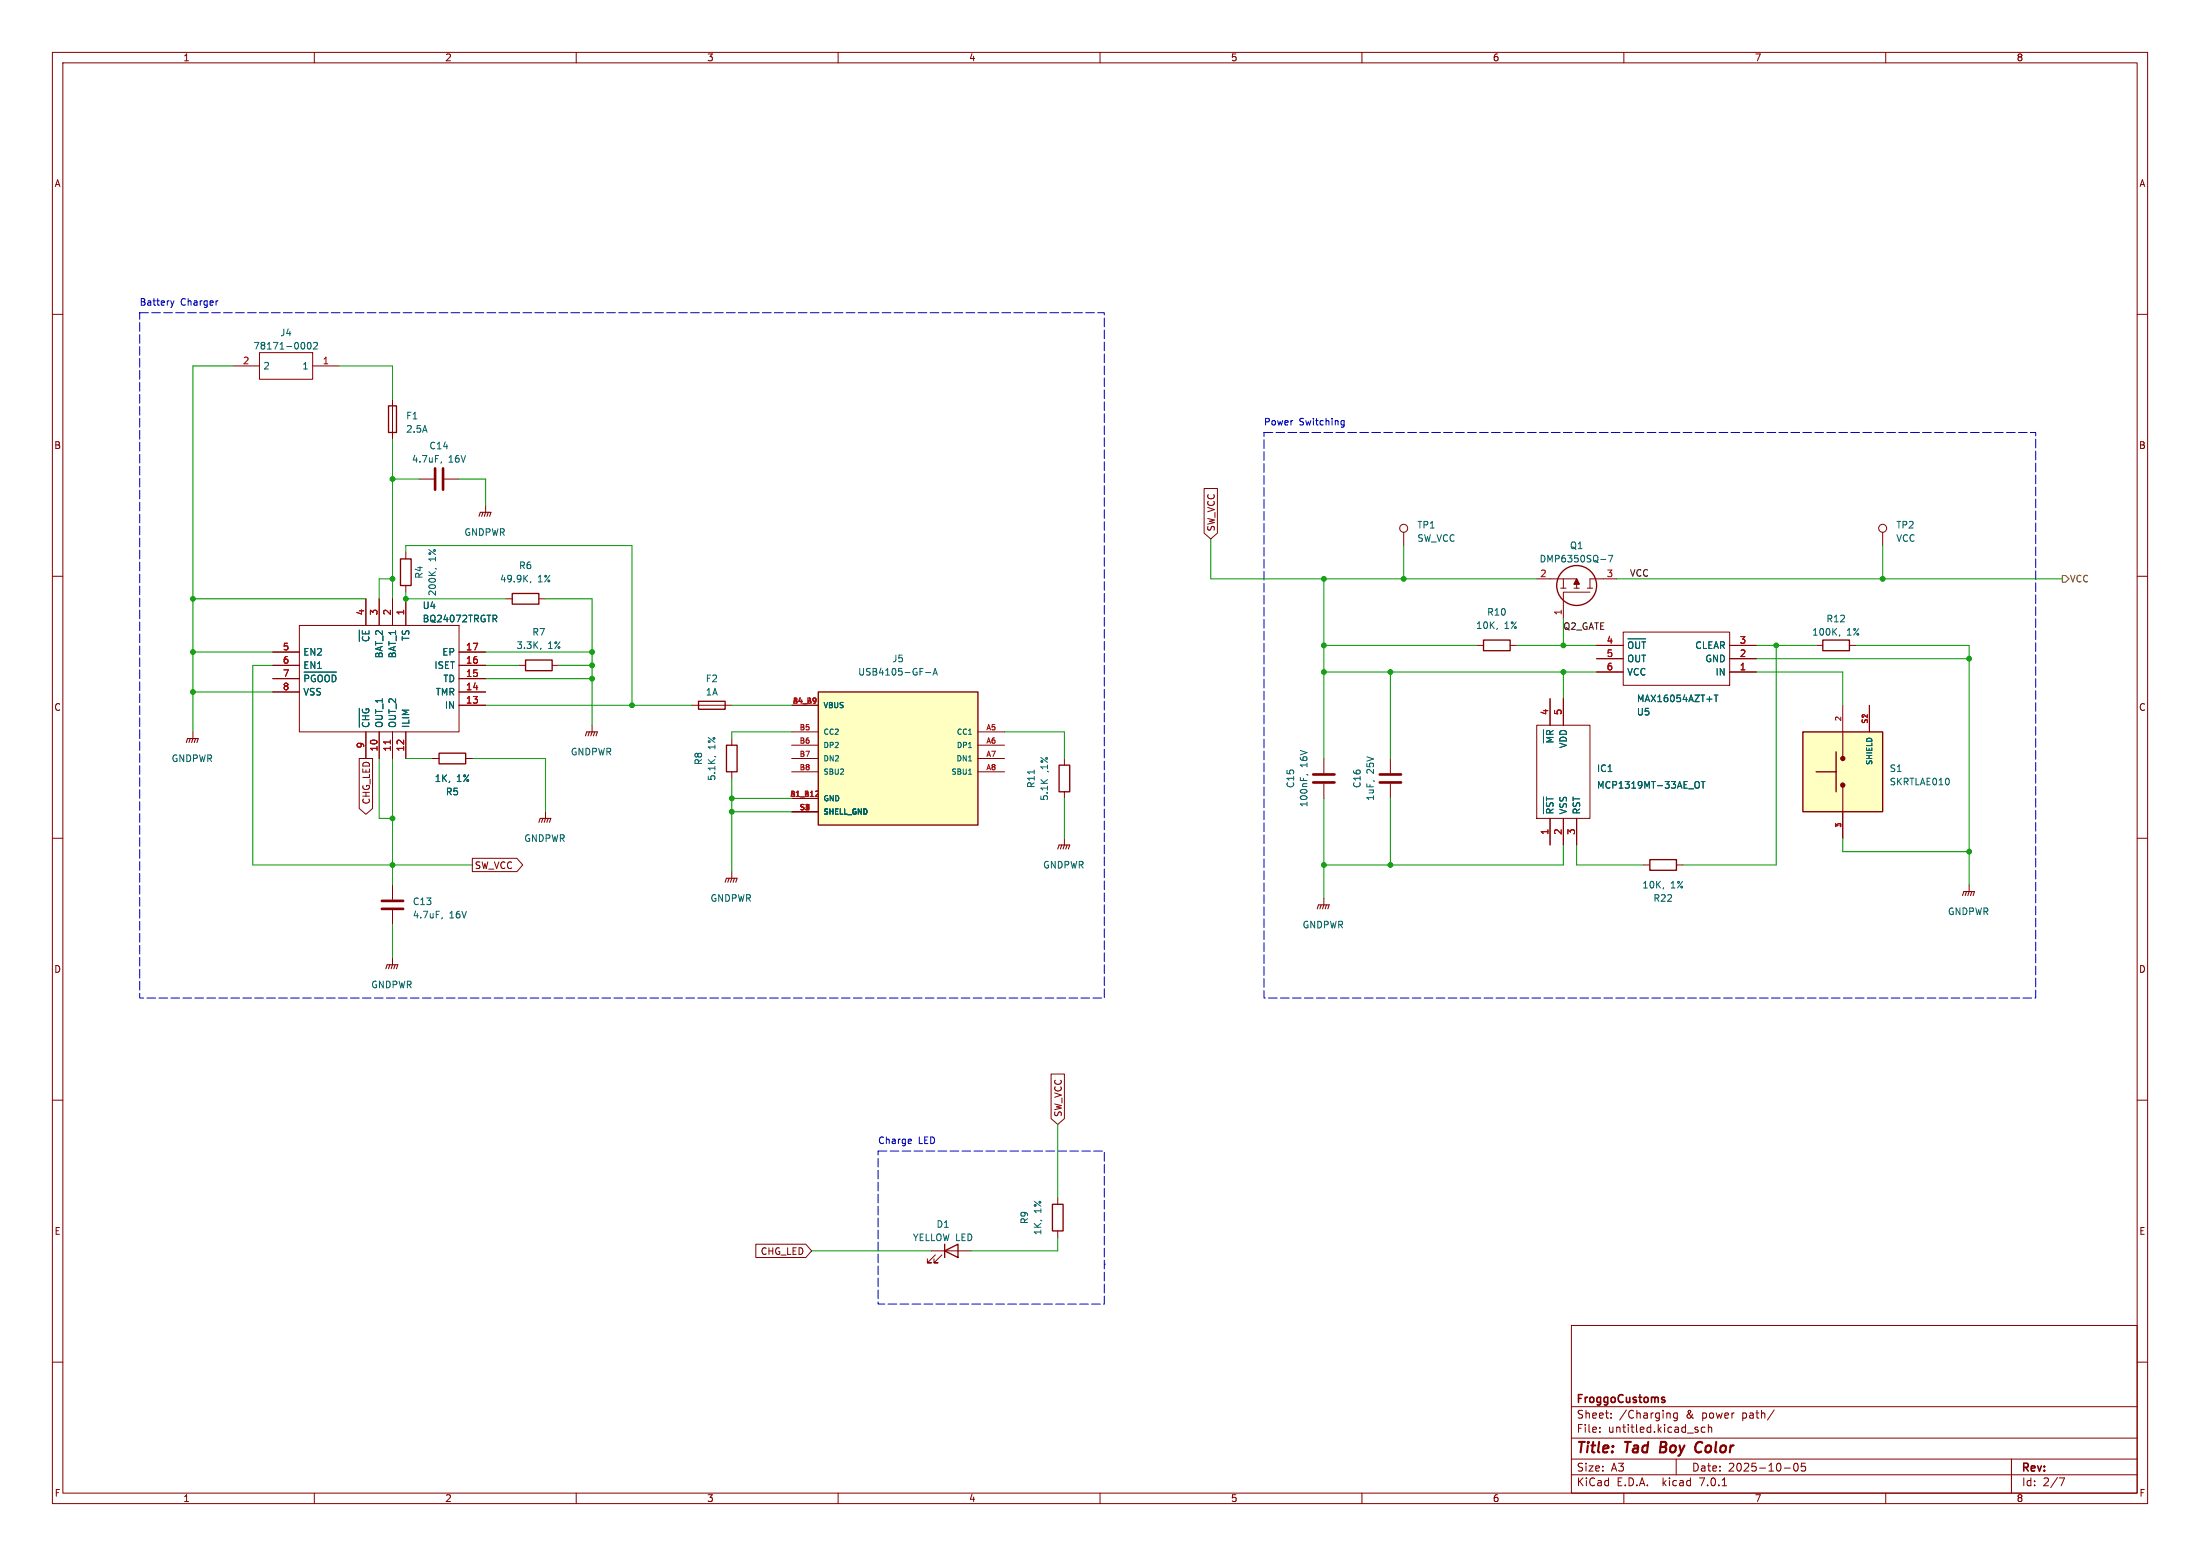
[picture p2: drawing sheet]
<svg xmlns="http://www.w3.org/2000/svg" width="420mm" height="297mm" viewBox="0 0 420 297" stroke-linecap="round" stroke-linejoin="round" font-family="sans-serif">
<g fill="none" stroke="#840000" stroke-width=".19">
<path d="M10 10h400v277h-400zM12 12h396v273h-396zM60 10v2M110 10v2M160 10v2M210 10v2M260 10v2M310 10v2M360 10v2M10 60h2M408 60h2M44.4 69.9h5.1"/>
<path d="M49.5 67.3h10.2v5.1h-10.2zM59.7 69.9h5.1M74.9 76.2v7.6M80 91.4h2.8M84.8 91.4h2.8M92.7 96.5v1.3M229.9 93.2h2.5v8.6l-1.3 1.1-1.2-1.1zM10 110h2M57.1 119.4h30.5v20.3h-30.5zM69.8 114.3v5.1M72.4 114.3v5.1M74.9 114.3v5.1"/>
<path d="M77.5 105.4v1.3M77.5 111.8v1.2M77.5 114.3v5.1M96.5 114.3h1.3M102.9 114.3h1.2M268 101.6v2.5M293.4 110.5h7.6v1.8M297.9 112.3h1.1M298.4 110.5v1.8M300.5 112.3h1M303 112.3h1M303.5 113h-5.1v5.1"/>
<path d="M308.6 110.5h-5.1v1.8M359.4 101.6v2.5M408 110h2M36.8 139.7v1.3M52.1 127h5M52.1 132.1h5M52.1 129.5h5M52.1 124.5h5M69.8 139.7v5.1M72.4 139.7v5.1M74.9 139.7v5.1M77.5 139.7v5.1"/>
<path d="M87.6 127h5.1M87.6 134.6h5.1M87.6 132.1h5.1M87.6 129.5h5.1M87.6 124.5h5.1M99.1 127h1.2M105.4 127h1.3M113 138.4v1.3M132.1 134.6h7.6M151.1 134.6h5.1M151.1 139.7h5.1M186.7 139.7h5.1"/>
<path d="M281.9 123.2h1.3M288.3 123.2h1.3M293.4 138.4h10.1v17.8h-10.1zM295.9 133.4v5M298.4 133.4v5M304.8 128.3h5.1M304.8 125.7h5.1M304.8 123.2h5.1M309.9 120.7h20.3v10.1h-20.3zM330.2 128.3h5.1M330.2 125.7h5.1M330.2 123.2h5.1"/>
<path d="M346.7 123.2h1.3M351.8 134.6v10.2M353.1 123.2h1.2M356.9 134.6v5.1M10 160h2M68.6 144.8h2.5v9.5l-1.3 1.1-1.2-1.1zM82.5 144.8h1.3M88.9 144.8h1.3M104.1 154.9v1.3M139.7 141v1.2M139.7 147.3v1.3M151.1 144.8h5.1"/>
<path d="M151.1 152.4h5.1M151.1 142.2h5.1M151.1 147.3h5.1M151.1 154.9h5.1M186.7 144.8h5.1M186.7 142.2h5.1M186.7 147.3h5.1M203.2 144.8v1.3M203.2 151.1v1.3M252.7 144.8v2.8M252.7 149.6v2.8M265.4 144.8v2.8"/>
<path d="M265.4 149.6v2.8M295.9 156.2v5.1M298.4 156.2v5.1M301 156.2v5.1M351.8 149.9v10.1M408 160h2M74.9 168.9v2.8M74.9 173.7v2.8M90.2 163.8h8.5l1.1 1.3-1.1 1.3h-8.5zM139.7 166.4v1.2M203.2 160v1.3M252.7 171.5v1.2"/>
<path d="M313.7 165.1h1.3M320 165.1h1.3M375.9 168.9v1.3M74.9 182.9v1.3M10 210h2M200.7 205h2.5v8.5l-1.3 1.1-1.2-1.1zM408 210h2M144.3 237.5h9.5l1.1 1.3-1.1 1.2h-9.5zM177.8 238.8h7.6M178.6 239.5l-1.6 1.5h.8h-.8v-.7M179.8 239.5l-1.5 1.5h.8h-.8v-.7M201.9 228.6v1.3"/>
<path d="M201.9 234.9v1.3M10 260h2M300 253h108v32h-108zM408 260h2M300 278.5h108M300 274.5h108M300 268.5h108M305.4 273.3v.1M305.4 272.5v.1M307.6 270.6v.1M307.6 269.8v.1M318.8 269.8v.9"/>
<path d="M320 278.5v3M320.2 269.7v1.2l-.3 .3-.3-.1M320.2 269.8l-.4-.1-.3 .3 .1 .6h.6M324.1 273v.3M325.5 272.5l-.4-.1-.3 .3 .1 .6h.6M326.1 272.5l.2-.1 .4 .1 .1 .9M326.1 271.9v1.5M338.7 269.1l-1.3 2M342.6 279.4l.2-.1a.8 .8 0 0 1 .5 .7 .8 .8 0 0 1-.5 .8 1 1 0 0 1-.2-1.4zM344.6 279.3h-.7l-.1 .7 .3-.1h.5l.1 .3-.1 .5-.2 .1-.6-.1M384 278.5v6.5M60 285v2"/>
<path d="M110 285v2M160 285v2M210 285v2M260 285v2M300 281.5h108M310 285v2M328.8 283.6h.8M340.6 280.2h1.2M360 285v2M393.1 282.1h1l-.6 1.5"/>
<circle cx="268" cy="100.8" r=".76"/>
<circle cx="359.4" cy="100.8" r=".76"/>
</g>
<path d="M317.8 267.3v.3" fill="none" stroke="#840000" stroke-width=".3"/>
<path d="M301 110.5l.5 1h-1z" fill="#840000" stroke="#840000" stroke-width=".25"/>
<g fill="none" stroke="#840000" stroke-width=".25">
<path d="M74.2 77.5h1.5v5.1h-1.5zM76.5 106.7h2v5.1h-2zM97.8 113.3h5.1v2h-5.1zM100.3 126h5.1v2h-5.1zM133.3 133.9h5.1v1.5h-5.1zM156.2 132.1h30.5v25.4h-30.5zM283.2 122.2h5.1v2h-5.1zM344.2 139.7h15.2v15.2h-15.2zM348 122.2h5.1v2h-5.1zM83.8 143.8h5.1v2h-5.1zM138.7 142.2h2v5.1h-2zM202.2 146.1h2v5h-2z"/>
<path d="M346.7 147.3h3.8M350.5 143.5v7.6M315 164.1h5v2h-5zM180.3 238.8l2.6-1.3v2.5zM180.3 237.5v2.5M200.9 229.9h2v5h-2z"/>
<circle cx="301" cy="111.8" r="3.8"/>
</g>
<g fill="none" stroke="#006464" stroke-width=".19">
<path d="M58.8 65.5l.2-.1a.68 .68 0 0 1 .4 .6 .68 .68 0 0 1-.4 .6l-.3-.5zM59.9 65.5l.5-.1 .2 .3-.8 .9h.8M84.3 88.2l-.1 .2M83.1 108.5l.2 .1M94.4 118.1l.4 .6M94.7 117.5l.1 .2-.1 .3M101.3 111l-.1 .3M285.8 119.9v.2M305.6 106.8h1M307 106h.9l-.6 1.3M58 128.3h6.3M58.9 129.1l-.2-.2h-.5v1.2"/>
<path d="M60.1 128.9h-.4l-.2 .3M60.7 129.3a.42 .42 0 0 1 .4-.5 .42 .42 0 0 1 .4 .5M62 129.3a.42 .42 0 0 1 .4-.5 .42 .42 0 0 1 .5 .5M64.1 129.2l-.2-.3h-.5v1.2M68.6 120.3v2.1M68.6 135.2v3.6M69.2 120.4v.6h1.2M69.2 137.4h1.2M69.2 136.6h1.2M69.2 135.4v.5l.3 .1M69.3 121.5l-.1 .4 .3 .4M69.3 137.9l-.1 .4 .3 .3"/>
<path d="M103.3 123.7l-.2 .3M176.7 128.4h1M178.1 128.9l.4-1.3 .4 1.3M178.2 128.5h.6M294.7 139.3v2.5M295.5 139.4l-.3 .3v.5h1.3M310.8 121.9h3.3M310.9 122.9a.42 .42 0 0 1 .4-.4 .42 .42 0 0 1 .4 .4M312.3 122.5v1M313 122.5v1M313.4 122.5h.7M313.8 122.5v1.3"/>
<path d="M327.2 132.7h.8M327.6 132.7v1.2M351.2 121.2l-.1 .2M136.4 144.4l.3 .1M184.9 142.7h.6M184.9 147.8h.6M249.4 147.8l.3 .2M294.7 152.1v3.2M295.2 152.1v.7M295.2 152.5h1.3M295.3 153.2l-.1 .5 .3 .2M295.5 154.4l-.3 .3v.4h1.3"/>
<path d="M296.5 140.8h-1.3l.9 .4-.9 .4h1.3M324.1 149.2h.1a.81 .81 0 0 1-.1 1.2M324.8 149.2h.7M325.1 149.2v1.2M84.4 175.2l-.1 .2M317.6 169.4l-.1 .2"/>
</g>
<g fill="none" stroke="#840000" stroke-width=".2">
<path d="M91.4 98.6l.3-.8h2l-.2 .8M92.2 97.8l-.3 .8M92.7 97.8l-.2 .8M93.2 97.8l-.2 .8M112.5 139.7l-.2 .8M113 139.7l-.2 .8M113.5 139.7l-.2 .8M35.6 141.7l.2-.7h2l-.2 .7M36.3 141l-.2 .7M36.8 141l-.2 .7M37.3 141l-.2 .7M102.9 157l.2-.8h2.1l-.3 .8"/>
<path d="M103.6 156.2l-.2 .8M104.1 156.2l-.2 .8M104.6 156.2l-.2 .8M111.8 140.5l.2-.8h2l-.2 .8M138.4 168.4l.3-.8h2l-.2 .8M139.2 167.6l-.3 .8M139.7 167.6l-.3 .8M140.2 167.6l-.2 .8M201.9 162.1l.3-.8h2l-.2 .8M202.7 161.3l-.3 .8M203.2 161.3l-.3 .8M203.7 161.3l-.2 .8"/>
<path d="M251.5 173.5l.2-.8h2l-.2 .8M252.2 172.7l-.2 .8M252.7 172.7l-.2 .8M253.2 172.7l-.2 .8M374.6 170.9l.3-.7h2l-.2 .7M375.4 170.2l-.2 .7M375.9 170.2l-.2 .7M376.4 170.2l-.2 .7M73.7 184.9l.2-.7h2l-.2 .7M74.4 184.2l-.2 .7M74.9 184.2l-.2 .7M75.4 184.2l-.2 .7"/>
</g>
<path d="M74.5 141.3v.7" fill="none" stroke="#a90000" stroke-width=".19"/>
<g fill="none" stroke="#840000" stroke-width=".51">
<path d="M83.1 89.4v4.1M84.6 89.4v4.1M250.7 147.8h4.1M250.7 149.4h4.1M263.4 147.8h4.1M263.4 149.4h4.1M72.9 172h4.1M72.9 173.5h4.1"/>
<circle cx="351.8" cy="149.9" r=".25"/>
<circle cx="351.8" cy="144.8" r=".25"/>
</g>
<g fill="#ffffc2" stroke="#ffffc2" stroke-width=".19">
<path d="M156.2 132.1h30.5v25.4h-30.5z"/>
<path d="M344.2 139.7h15.2v15.2h-15.2z"/>
</g>
<path d="M393.7 109.9h.6l.7 .6-.7 .6h-.6z" fill="none" stroke="#725600" stroke-width=".19"/>
<path d="M32.6 57.4l.3 .9M32.9 58.3l-.1 .3M33.2 57.4l-.3 .9M41.6 57.4l-.2 .1M256.1 81l.1 .1h.4M256.6 80.3v1l-.2 .2h-.3M256.6 80.3h-.4l-.1 .1M173.9 217.5l.1 .2-.6 .2M210.8 241.3h.1" fill="none" stroke="#0000c2" stroke-width=".19"/>
<path d="M26.7 59.7h184.1v130.8h-184.1v-130.8M241.3 82.6h147.3v107.9h-147.3v-107.9M167.6 219.7h43.2v29.2h-43.2v-29.2" fill="none" stroke="#0000c2" stroke-width=".19" stroke-dasharray="1.7 .6"/>
<g fill="none" stroke="#009600" stroke-width=".2">
<path d="M44.4 69.9h-7.6v69.8M87.6 91.4h5.1v5.1M36.8 114.3h33M104.1 114.3h8.9v24.1M36.8 124.5h15.3M36.8 132.1h15.3M92.7 129.5h20.3M92.7 124.5h20.3M106.7 127h6.3M335.3 125.7h40.6M354.3 123.2h21.6v45.7M90.2 144.8h13.9v10.1"/>
<path d="M139.7 154.9h11.4M139.7 148.6v17.8M139.7 152.4h11.4M203.2 152.4v7.6M252.7 152.4v19.1M265.4 152.4v12.7M74.9 176.5v6.4M298.4 161.3v3.8h-45.7M351.8 160v2.6h24.1"/>
</g>
<g fill="none" stroke="#009600" stroke-width=".19">
<path d="M64.8 69.9h10.1v6.3M74.9 83.8v30.5M74.9 91.4h5.1M74.9 110.5h-2.5v3.8M77.5 105.4v-1.3h43.1v30.5M77.5 113v1.3h19M231.1 102.9v7.6h62.3M252.7 110.5v34.3M268 104.1v6.4M298.4 118.1v5.1M308.6 110.5h85.1M359.4 104.1v6.4"/>
<path d="M52.1 127h-3.8v38.1h41.9M92.7 134.6h39.4M92.7 127h6.4M139.7 134.6h11.4M151.1 139.7h-11.4v1.3M191.8 139.7h11.4v5.1M252.7 128.3h52.1M252.7 123.2h29.2M265.4 128.3v16.5M289.6 123.2h15.2M298.4 128.3v5.1M335.3 128.3h16.5v6.3"/>
<path d="M335.3 123.2h11.4M339.1 123.2v41.9h-17.8M72.4 144.8v11.4h2.5M74.9 144.8v24.1M77.5 144.8h5M301 161.3v3.8h12.7M201.9 214.6v14M154.9 238.8h22.9M201.9 236.2v2.6h-16.5"/>
</g>
<g fill="#009600" stroke="#009600" stroke-width=".19">
<circle cx="339.1" cy="123.2" r=".46"/>
<circle cx="359.4" cy="110.5" r=".46"/>
<circle cx="375.9" cy="162.6" r=".46"/>
<circle cx="375.9" cy="125.7" r=".46"/>
<circle cx="77.5" cy="114.3" r=".46"/>
<circle cx="74.9" cy="110.5" r=".46"/>
<circle cx="120.6" cy="134.6" r=".46"/>
<circle cx="74.9" cy="91.4" r=".46"/>
<circle cx="113" cy="129.5" r=".46"/>
<circle cx="113" cy="124.5" r=".46"/>
<circle cx="113" cy="127" r=".46"/>
<circle cx="36.8" cy="114.3" r=".46"/>
<circle cx="36.8" cy="124.5" r=".46"/>
<circle cx="36.8" cy="132.1" r=".46"/>
<circle cx="74.9" cy="156.2" r=".46"/>
<circle cx="74.9" cy="165.1" r=".46"/>
<circle cx="298.4" cy="128.3" r=".46"/>
<circle cx="298.4" cy="123.2" r=".46"/>
<circle cx="265.4" cy="165.1" r=".46"/>
<circle cx="265.4" cy="128.3" r=".46"/>
<circle cx="252.7" cy="128.3" r=".46"/>
<circle cx="268" cy="110.5" r=".46"/>
<circle cx="252.7" cy="165.1" r=".46"/>
<circle cx="252.7" cy="123.2" r=".46"/>
<circle cx="252.7" cy="110.5" r=".46"/>
<circle cx="139.7" cy="154.9" r=".46"/>
<circle cx="139.7" cy="152.4" r=".46"/>
</g>
<g font-size="2.8" fill="#840000">
<text x="301" y="277.8">Title:</text>
<text x="310.4" y="277.8">Tad</text>
<text x="317.6" y="277.8">Boy Color</text>
</g>
<g font-size="2.1" fill="#840000">
<text x="301" y="268.1">FroggoCustoms</text>
<text x="301" y="273.6">File:</text>
<text x="301" y="270.9">Sheet:</text>
<text x="307" y="273.6">untitled.kicad_sch</text>
<text x="309.1" y="270.9">/Charging</text>
<text x="321.9" y="270.9">&amp;</text>
<text x="324.9" y="270.9">power</text>
<text x="332.7" y="270.9">path/</text>
<text x="301" y="281">Size:</text>
<text x="307.6" y="281">A3</text>
<text x="323" y="281">Date:</text>
<text x="329.9" y="281">2025-10-05</text>
<text x="386" y="281.2">Rev:</text>
<text x="301" y="283.8">KiCad</text>
<text x="308.6" y="283.8">E.D.A.</text>
<text x="317.4" y="283.8">kicad</text>
<text x="324.5" y="283.8">7.0.1</text>
<text x="386" y="283.8">Id:</text>
<text x="390" y="283.8">2/7</text>
</g>
<g font-size="1.8" fill="#840000">
<text x="35" y="11.8">1</text>
<text x="85" y="11.8">2</text>
<text x="135" y="11.8">3</text>
<text x="185" y="11.8">4</text>
<text x="235" y="11.8">5</text>
<text x="285" y="11.8">6</text>
<text x="335" y="11.8">7</text>
<text x="385" y="11.8">8</text>
<text x="10.4" y="35.8">A</text>
<text x="408.4" y="35.8">A</text>
<text x="10.3" y="85.8">B</text>
<text x="408.3" y="85.8">B</text>
<text x="232.1" y="101.4" transform="rotate(-90 232.1 101.4)">SW_VCC</text>
<text x="10.3" y="135.8">C</text>
<text x="408.3" y="135.8">C</text>
<text x="70.8" y="153.7" transform="rotate(-90 70.8 153.7)">CHG_LED</text>
<text x="90.6" y="166">SW_VCC</text>
<text x="10.3" y="185.8">D</text>
<text x="408.3" y="185.8">D</text>
<text x="202.8" y="213.2" transform="rotate(-90 202.8 213.2)">SW_VCC</text>
<text x="10.4" y="235.8">E</text>
<text x="145.1" y="239.7">CHG_LED</text>
<text x="408.3" y="235.8">E</text>
<text x="10.4" y="285.8">F</text>
<text x="35" y="286.8">1</text>
<text x="85" y="286.8">2</text>
<text x="135" y="286.8">3</text>
<text x="185" y="286.8">4</text>
<text x="235" y="286.8">5</text>
<text x="285" y="286.8">6</text>
<text x="335" y="286.8">7</text>
<text x="385" y="286.8">8</text>
<text x="408.4" y="285.8">F</text>
</g>
<g font-size="1.8" fill="#0000c2">
<text x="26.7" y="58.4">Battery</text>
<text x="34.5" y="58.4">Charger</text>
<text x="241.3" y="81.3">Power</text>
<text x="248" y="81.3">Switching</text>
<text x="167.6" y="218.4">Charge</text>
<text x="175.3" y="218.4">LED</text>
</g>
<g font-size="1.8" fill="#006464">
<text x="53.5" y="64.3">J4</text>
<text x="48.3" y="66.9">78171-0002</text>
<text x="50.3" y="70.7">2</text>
<text x="57.6" y="70.7">1</text>
<text x="77.5" y="80.2">F1</text>
<text x="77.5" y="82.7">2.5A</text>
<text x="78.6" y="88.5">4.7uF,</text>
<text x="81.9" y="85.9">C14</text>
<text x="85.5" y="88.5">16V</text>
<text x="270.5" y="101">TP1</text>
<text x="362" y="101">TP2</text>
<text x="83.4" y="107.3" transform="rotate(-90 83.4 107.3)">1%</text>
<text x="88.6" y="102.4">GNDPWR</text>
<text x="270.5" y="103.6">SW_VCC</text>
<text x="293.9" y="107.5">DMP6350SQ-7</text>
<text x="299.7" y="105">Q1</text>
<text x="362" y="103.6">VCC</text>
<text x="80.8" y="110.5" transform="rotate(-90 80.8 110.5)">R4</text>
<text x="83.4" y="113.8" transform="rotate(-90 83.4 113.8)">200K,</text>
<text x="95.4" y="111.3">49.9K,</text>
<text x="99" y="108.8">R6</text>
<text x="102.6" y="111.3">1%</text>
<text x="80.6" y="116.4">U4</text>
<text x="80.6" y="118.9">BQ24072TRGTR</text>
<text x="283.8" y="117.7">R10</text>
<text x="348.6" y="118.9">R12</text>
<text x="57.9" y="125.3">EN2</text>
<text x="71.3" y="122.7" transform="rotate(-90 71.3 122.7)">~{CE}</text>
<text x="73.2" y="125.8" transform="rotate(-90 73.2 125.8)">BAT_2</text>
<text x="75.8" y="125.8" transform="rotate(-90 75.8 125.8)">BAT_1</text>
<text x="78.3" y="122.4" transform="rotate(-90 78.3 122.4)">TS</text>
<text x="84.3" y="125.3">EP</text>
<text x="98.5" y="124">3.3K,</text>
<text x="101.6" y="121.5">R7</text>
<text x="104.5" y="124">1%</text>
<text x="281.7" y="120.2">10K,</text>
<text x="287.1" y="120.2">1%</text>
<text x="310.6" y="124.6">~{OUT}</text>
<text x="323.5" y="124">CLEAR</text>
<text x="345.9" y="121.5">100K,</text>
<text x="352.5" y="121.5">1%</text>
<text x="57.9" y="127.8">EN1</text>
<text x="57.9" y="131">~{PGOOD}</text>
<text x="82.8" y="127.8">ISET</text>
<text x="84.5" y="130.4">TD</text>
<text x="134.7" y="130.4">F2</text>
<text x="163.8" y="129.1">USB4105-GF-A</text>
<text x="170.3" y="126.6">J5</text>
<text x="310.6" y="126.6">OUT</text>
<text x="310.6" y="129.1">VCC</text>
<text x="325.4" y="126.6">GND</text>
<text x="327.4" y="129.1">IN</text>
<text x="57.9" y="132.9">VSS</text>
<text x="83.1" y="132.9">TMR</text>
<text x="84.8" y="135.4">IN</text>
<text x="134.7" y="132.9">1A</text>
<text x="312.4" y="136.7">U5</text>
<text x="312.4" y="134.2">MAX16054AZT+T</text>
<text x="71.3" y="138.9" transform="rotate(-90 71.3 138.9)">~{CHG}</text>
<text x="73.2" y="138.9" transform="rotate(-90 73.2 138.9)">OUT_1</text>
<text x="75.8" y="138.9" transform="rotate(-90 75.8 138.9)">OUT_2</text>
<text x="78.3" y="138.9" transform="rotate(-90 78.3 138.9)">ILIM</text>
<text x="136.7" y="143.1" transform="rotate(-90 136.7 143.1)">1%</text>
<text x="297.3" y="142" transform="rotate(-90 297.3 142)">~{MR}</text>
<text x="299.3" y="142.9" transform="rotate(-90 299.3 142.9)">VDD</text>
<text x="32.7" y="145.6">GNDPWR</text>
<text x="82.9" y="149.4">1K,</text>
<text x="87.1" y="149.4">1%</text>
<text x="108.9" y="144.3">GNDPWR</text>
<text x="134.2" y="146.1" transform="rotate(-90 134.2 146.1)">R8</text>
<text x="136.7" y="149.1" transform="rotate(-90 136.7 149.1)">5.1K,</text>
<text x="200.2" y="147.5" transform="rotate(-90 200.2 147.5)">,1%</text>
<text x="249.7" y="146.6" transform="rotate(-90 249.7 146.6)">16V</text>
<text x="262.4" y="147.8" transform="rotate(-90 262.4 147.8)">25V</text>
<text x="304.8" y="147.5">IC1</text>
<text x="360.7" y="147.5">S1</text>
<text x="85.1" y="152">R5</text>
<text x="197.7" y="150.5" transform="rotate(-90 197.7 150.5)">R11</text>
<text x="200.2" y="152.9" transform="rotate(-90 200.2 152.9)">5.1K</text>
<text x="247.2" y="150.5" transform="rotate(-90 247.2 150.5)">C15</text>
<text x="249.7" y="154.1" transform="rotate(-90 249.7 154.1)">100nF,</text>
<text x="259.9" y="150.5" transform="rotate(-90 259.9 150.5)">C16</text>
<text x="262.4" y="152.9" transform="rotate(-90 262.4 152.9)">1uF,</text>
<text x="297.3" y="155.4" transform="rotate(-90 297.3 155.4)">~{RST}</text>
<text x="299.3" y="155.4" transform="rotate(-90 299.3 155.4)">VSS</text>
<text x="301.8" y="155.4" transform="rotate(-90 301.8 155.4)">RST</text>
<text x="304.8" y="150.7">MCP1319MT-33AE_OT</text>
<text x="360.7" y="150.1">SKRTLAE010</text>
<text x="100" y="160.8">GNDPWR</text>
<text x="199.1" y="165.9">GNDPWR</text>
<text x="78.7" y="172.9">C13</text>
<text x="135.6" y="172.3">GNDPWR</text>
<text x="313.5" y="169.7">10K,</text>
<text x="315.6" y="172.3">R22</text>
<text x="318.9" y="169.7">1%</text>
<text x="78.7" y="175.5">4.7uF,</text>
<text x="85.7" y="175.5">16V</text>
<text x="248.6" y="177.4">GNDPWR</text>
<text x="371.8" y="174.8">GNDPWR</text>
<text x="70.8" y="188.8">GNDPWR</text>
<text x="196.4" y="233.7" transform="rotate(-90 196.4 233.7)">R9</text>
<text x="198.9" y="231.7" transform="rotate(-90 198.9 231.7)">1%</text>
<text x="174.2" y="237">YELLOW LED</text>
<text x="178.7" y="234.5">D1</text>
<text x="198.9" y="235.8" transform="rotate(-90 198.9 235.8)">1K,</text>
</g>
<g font-size="1.8" fill="#a90000">
<text x="46.3" y="69.6">2</text>
<text x="61.6" y="69.6">1</text>
<text x="294" y="110.2">2</text>
<text x="306.7" y="110.2">3</text>
<text x="69.6" y="117.5" transform="rotate(-90 69.6 117.5)">4</text>
<text x="72.1" y="117.5" transform="rotate(-90 72.1 117.5)">3</text>
<text x="74.7" y="117.5" transform="rotate(-90 74.7 117.5)">2</text>
<text x="77.2" y="117.5" transform="rotate(-90 77.2 117.5)">1</text>
<text x="298.2" y="117.5" transform="rotate(-90 298.2 117.5)">1</text>
<text x="53.9" y="124.2">5</text>
<text x="88.9" y="124.2">17</text>
<text x="306.7" y="122.9">4</text>
<text x="306.7" y="125.5">5</text>
<text x="332.1" y="125.5">2</text>
<text x="332.1" y="122.9">3</text>
<text x="53.9" y="126.7">6</text>
<text x="53.9" y="129.3">7</text>
<text x="53.9" y="131.8">8</text>
<text x="88.9" y="131.8">14</text>
<text x="88.9" y="129.3">15</text>
<text x="88.9" y="126.7">16</text>
<text x="306.7" y="128">6</text>
<text x="332.1" y="128">1</text>
<text x="88.9" y="134.4">13</text>
<text x="295.7" y="136.6" transform="rotate(-90 295.7 136.6)">4</text>
<text x="298.2" y="136.6" transform="rotate(-90 298.2 136.6)">5</text>
<text x="69.6" y="142.9" transform="rotate(-90 69.6 142.9)">9</text>
<text x="72.1" y="143.5" transform="rotate(-90 72.1 143.5)">10</text>
<text x="74.7" y="143.5" transform="rotate(-90 74.7 143.5)">11</text>
<text x="77.2" y="143.5" transform="rotate(-90 77.2 143.5)">12</text>
<text x="295.7" y="159.4" transform="rotate(-90 295.7 159.4)">1</text>
<text x="298.2" y="159.4" transform="rotate(-90 298.2 159.4)">2</text>
<text x="300.7" y="159.4" transform="rotate(-90 300.7 159.4)">3</text>
</g>
<g font-size="1.8" fill="#0f0f0f">
<text x="311.1" y="110.1">VCC</text>
<text x="298.4" y="120.3">Q2_GATE</text>
</g>
<text font-size="1.8" fill="#725600" x="395.2" y="111.3">VCC</text>
<g font-size="1.4" fill="#a90000">
<text x="151.3" y="134.4">B4_A9</text>
<text x="351.5" y="137.7" transform="rotate(-90 351.5 137.7)">2</text>
<text x="356.6" y="137.3" transform="rotate(-90 356.6 137.3)">2</text>
<text x="152.6" y="139.4">B5</text>
<text x="152.6" y="142">B6</text>
<text x="188.2" y="139.4">A5</text>
<text x="188.2" y="142">A6</text>
<text x="356.6" y="138.2" transform="rotate(-90 356.6 138.2)">S1</text>
<text x="152.6" y="144.5">B7</text>
<text x="152.6" y="147.1">B8</text>
<text x="188.2" y="144.5">A7</text>
<text x="188.2" y="147.1">A8</text>
<text x="150.8" y="152.1">B1_A12</text>
<text x="152.6" y="154.7">S1</text>
<text x="153.6" y="154.7">2</text>
<text x="351.5" y="158.1" transform="rotate(-90 351.5 158.1)">1</text>
</g>
<g font-size="1.4" fill="#006464">
<text x="157.2" y="135.3">VBUS</text>
<text x="157.2" y="140.4">CC2</text>
<text x="157.2" y="142.9">DP2</text>
<text x="182.5" y="140.4">CC1</text>
<text x="182.5" y="142.9">DP1</text>
<text x="157.2" y="145.5">DN2</text>
<text x="157.2" y="148">SBU2</text>
<text x="181.5" y="148">SBU1</text>
<text x="182.4" y="145.5">DN1</text>
<text x="357.6" y="146.2" transform="rotate(-90 357.6 146.2)">SHIELD</text>
<text x="157.2" y="153.1">GND</text>
<text x="157.2" y="155.6">SHELL_GND</text>
</g>
</svg>
